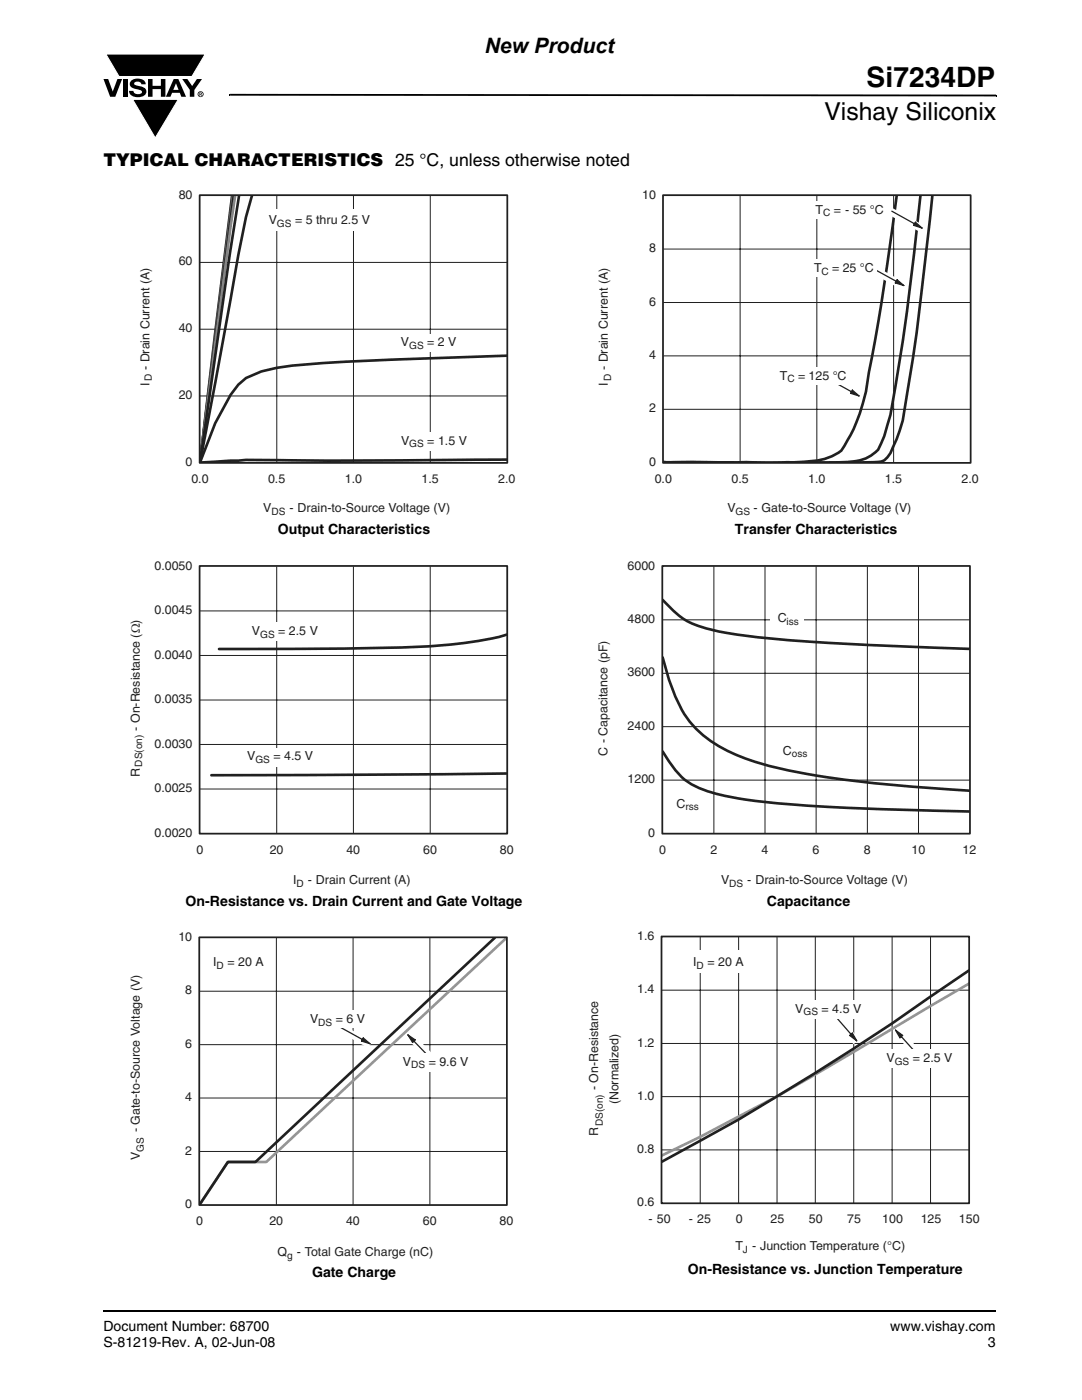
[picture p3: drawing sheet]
<svg xmlns="http://www.w3.org/2000/svg" width="216mm" height="279mm" viewBox="0 0 216 279" stroke-linecap="round" stroke-linejoin="round" font-family="sans-serif">
<path d="M20.5 261.5h.1v.4h-.1z" fill="#000"/>
<path d="M20.6 261.7h178.2" fill="none" stroke="#000" stroke-width=".36"/>
<path d="M20.6 10.7h20.5v17h-20.5z" fill="#fff"/>
<g fill="#000">
<path d="M20.6 15.8h1l.9 2.5 .9-2.5h1l-1.4 3.5h-1zM21.1 10.8h19.8l-2.6 4.5h-14.6zM24.5 15.8h.9v3.5h-.9zM26.2 16.1a2.08 2.08 0 0 1 2.8 .3l.1 .4h-.9a.78 .78 0 0 0-.7-.5 .78 .78 0 0 0-.7 .4l.2 .3 1 .2a1.06 1.06 0 0 1 1.2 1 1.06 1.06 0 0 1-1.1 1.1 1.71 1.71 0 0 1-2.3-1.2h.8a.95 .95 0 0 0 .8 .7 .95 .95 0 0 0 .9-.4 1.3 1.3 0 0 0-1.2-.6 1.02 1.02 0 0 1-1-.6 1.02 1.02 0 0 1 .1-1.1zM29.5 15.8h.9v1.3h1.7v-1.3h.9v3.5h-.9v-1.5h-1.7v1.5h-.9zM26.5 19.8h9.1l-4.6 7.7zM36.4 15.8h1l.9 1.4 1-1.4h1l-1.5 2.2v1.3h-.9v-1.4zM45.7 18.7h.2v.4h-.2zM45.9 18.7l152.9 .2v.3l-152.9-.1zM198.8 18.9h.1v.3h-.1z"/>
<path d="M35.1 16.6l-.5 1.3h1zM34.7 15.8h.9l1.5 3.5h-.9l-.3-.8h-1.6l-.3 .8h-.9z"/>
<path d="M39.9 18.6v.1h.2v-.1zM39.8 18.5h.4l.1 .2-.2 .1 .2 .3-.3-.3-.1 .3h-.1zM39.6 18.8a.45 .45 0 0 0 .9 0 .45 .45 0 0 0-.9 0zM39.4 18.8a.6 .6 0 0 1 1.2 0 .6 .6 0 0 1-1.2 0z"/>
</g>
<path d="M21.1 10.8h19.8l-2.6 4.5h-14.5zM26.5 19.8h9.1l-4.6 7.7z" fill="none" stroke="#fff" stroke-width=".2"/>
<path d="M27.7 37.5h75.2v65.6h-75.2z" fill="#fff"/>
<path d="M55.2 39v53.4M70.5 39v53.4M85.9 39v53.4M39.9 52.4h61.3M39.9 79h61.3M39.9 65.7h61.3" fill="none" stroke="#231f20" stroke-width=".2"/>
<path d="M46.3 39l-6.4 53.3M46.7 39l-6.8 53.3M47.7 39l-2.6 17.2-5.2 36.1M50.3 39l-1.2 4.3-1.6 7.6-4.5 25.5-3.1 15.9M101.2 71l-16.6 .5a488.2 488.2 0 0 0-26.3 1.5l-3.1 .4-3.1 .7-3 1.3-1.6 1.4-1.5 2-3 5.6-3.1 7.9M101.2 91.7l-7.5 .1a1646.4 1646.4 0 0 1-44.6 0l-9.2 .5" fill="none" stroke="#231f20" stroke-width=".53"/>
<path d="M46.5 39l-6.6 53.3" fill="none" stroke="#636366" stroke-width=".53"/>
<path d="M46.9 39l-7 53.3" fill="none" stroke="#808285" stroke-width=".53"/>
<path d="M39.8 39h61.4v53.4h-61.4z" fill="none" stroke="#231f20" stroke-width=".35"/>
<g fill="#fff">
<path d="M53 41.7h21.7v4.3h-21.7z"/>
<path d="M79.2 66.6h12.8v3.6h-12.8z"/>
<path d="M79.1 86.2h15v3.7h-15z"/>
<path d="M25.7 111.5h76.8v66h-76.8z"/>
</g>
<path d="M55.2 113v53.4M70.5 113v53.4M85.8 113v53.4M39.9 139.7h61.3M39.9 130.8h61.3M39.9 121.9h61.3M39.9 157.5h61.3M39.9 148.6h61.3" fill="none" stroke="#231f20" stroke-width=".2"/>
<path d="M101.2 126.6a89.5 89.5 0 0 1-20.8 2.6l-11.7 .2-25 .1M101.2 154.4l-59 .3" fill="none" stroke="#231f20" stroke-width=".53"/>
<path d="M39.8 112.9h61.4v53.5h-61.4z" fill="none" stroke="#231f20" stroke-width=".35"/>
<g fill="#fff">
<path d="M49.9 124.2h13.5v3.7h-13.5z"/>
<path d="M48.2 149.2h14.3v3.8h-14.3z"/>
<path d="M25.8 185.7h76.6v66h-76.6z"/>
</g>
<path d="M39.8 197.8h61.3M55.1 187.1v53.4M70.5 187.1v53.4M85.8 187.1v53.4M39.8 219.1h61.3M39.8 208.5h61.3M39.8 229.8h61.3" fill="none" stroke="#231f20" stroke-width=".2"/>
<path d="M101.1 187.1l-48 44.8h-7.6l-5.7 8.5" fill="none" stroke="#929497" stroke-width=".53"/>
<path d="M98.8 187.1l-47.8 44.8h-5.5l-5.7 8.5" fill="none" stroke="#231f20" stroke-width=".53"/>
<path d="M39.8 187.1h61.3v53.4h-61.3z" fill="none" stroke="#231f20" stroke-width=".35"/>
<path d="M80.8 206.9l1.1-1.1 5.2 5.3-1.1 1.1z" fill-rule="evenodd" fill="#fff"/>
<path d="M81.4 206.5l1.4 1-.5 .5z" fill="#231f20"/>
<path d="M81.4 206.5l1.4 1-.5 .5zM82.5 207.7l3.7 3.8" fill="none" stroke="#231f20" stroke-width=".25"/>
<path d="M80.1 210.1h14.1v3.7h-14.1z" fill="#fff"/>
<path d="M67.8 204.2l6.4 3.6-.7 1.4-6.5-3.6z" fill-rule="evenodd" fill="#fff"/>
<path d="M72.5 207.2l1.3 1.1-1.7-.5z" fill="#231f20"/>
<path d="M67.8 205l4.6 2.5M72.5 207.2l1.3 1.1-1.7-.5z" fill="none" stroke="#231f20" stroke-width=".25"/>
<g fill="#fff">
<path d="M60.7 201.6h14.7v3.5h-14.7z"/>
<path d="M119.2 37.5h76.1v65.6h-76.1z"/>
</g>
<path d="M147.7 39v53.4M163 39v53.4M178.3 39v53.4M132.4 49.7h61.3M132.4 71h61.3M132.4 60.4h61.3M132.4 81.7h61.3" fill="none" stroke="#231f20" stroke-width=".2"/>
<path d="M178.9 39l-1.6 12.2a376.3 376.3 0 0 1-3.9 23.1 34.3 34.3 0 0 1-5.5 15.6 11.7 11.7 0 0 1-7.3 2.2l-4.2 .3M183.7 39l-.6 5.2a475.2 475.2 0 0 1-5.4 38.6l-1.2 4.2-.7 1.5a5.2 5.2 0 0 1-2.8 2.9l-1.3 .4a28 28 0 0 1-6.3 .5h-33l5.2-.1 10 .2M186.1 39l-1.3 11.5a433.2 433.2 0 0 1-4.7 33.4 35.2 35.2 0 0 1-2.4 6.5 3.3 3.3 0 0 1-3.7 1.9h-17.2l-.9 .1M132.4 92.2l10.1 .2 6.6-.2 2.6 .2" fill="none" stroke="#231f20" stroke-width=".53"/>
<path d="M132.3 39h61.4v53.4h-61.4z" fill="none" stroke="#231f20" stroke-width=".35"/>
<path d="M174.3 52.9l6.4 3.6-.7 1.4-6.4-3.6z" fill-rule="evenodd" fill="#fff"/>
<path d="M179 55.8l1.3 1.2-1.6-.5z" fill="#231f20"/>
<path d="M174.3 53.6l4.6 2.6M179 55.8l1.3 1.2-1.6-.5z" fill="none" stroke="#231f20" stroke-width=".25"/>
<path d="M161.4 51.7h13.4v3.6h-13.4z" fill="#fff"/>
<path d="M165.4 75l6.4 3.5-.7 1.4-6.5-3.6z" fill-rule="evenodd" fill="#fff"/>
<path d="M170.1 77.9l1.3 1.1-1.7-.5z" fill="#231f20"/>
<path d="M165.4 75.7l4.6 2.5M170.1 77.9l1.3 1.1-1.7-.5z" fill="none" stroke="#231f20" stroke-width=".25"/>
<g fill="#fff">
<path d="M154.8 73.2h14.6v3.5h-14.6z"/>
<path d="M161.8 40.1h15.5v3.6h-15.5z"/>
</g>
<path d="M178 41.4l6.4 3.6-.7 1.4-6.5-3.6z" fill-rule="evenodd" fill="#fff"/>
<path d="M182.7 44.3l1.3 1.2-1.7-.5z" fill="#231f20"/>
<path d="M178 42.1l4.6 2.6M182.7 44.3l1.3 1.2-1.7-.5z" fill="none" stroke="#231f20" stroke-width=".25"/>
<path d="M119.1 111.5h75.7v66h-75.7z" fill="#fff"/>
<path d="M142.4 113v53.4M152.6 113v53.4M162.9 113v53.4M173.1 113v53.4M183.3 113v53.4M132.2 134.4h61.3M132.2 123.7h61.3M132.2 155.7h61.3M132.2 145h61.3" fill="none" stroke="#231f20" stroke-width=".2"/>
<path d="M132.2 119.7a16.2 16.2 0 0 0 7.1 5.2 75.8 75.8 0 0 0 17.1 2.8l14.5 .9 22.6 .9M132.2 131.2a32.8 32.8 0 0 0 5.8 13.2 27 27 0 0 0 13.1 7.8 155.7 155.7 0 0 0 29.7 4.7l12.7 .9M132.2 150a17.7 17.7 0 0 0 5.6 6.4 34.3 34.3 0 0 0 12.3 3.4 416.7 416.7 0 0 0 39.9 2.1l3.5 .1" fill="none" stroke="#231f20" stroke-width=".53"/>
<path d="M132.2 112.9h61.3v53.5h-61.3z" fill="none" stroke="#231f20" stroke-width=".35"/>
<g fill="#fff">
<path d="M153.7 121.6h6.7v3h-6.7z"/>
<path d="M117.2 185.5h78.3v65h-78.3z"/>
</g>
<path d="M132.1 197.6h61.3M139.7 187v53.1M147.4 187v53.1M155 187v53.1M162.7 187v53.1M170.4 187v53.1M178 187v53.1M185.7 187v53.1M132.1 218.9h61.3M132.1 208.2h61.3M132.1 229.5h61.3" fill="none" stroke="#231f20" stroke-width=".2"/>
<path d="M193.3 196.3l-7.6 4.5a672.9 672.9 0 0 1-46 26.1l-7.6 3.7" fill="none" stroke="#929497" stroke-width=".53"/>
<path d="M193.3 193.7l-7.6 5.2a515.2 515.2 0 0 1-53.6 33" fill="none" stroke="#231f20" stroke-width=".53"/>
<path d="M132 186.9h61.4v53.2h-61.4z" fill="none" stroke="#231f20" stroke-width=".35"/>
<path d="M137.2 189.7h12.8v4.5h-12.8z" fill="#fff"/>
<path d="M178.1 205.9l1.2-1 4.9 5.5-1.1 1z" fill-rule="evenodd" fill="#fff"/>
<path d="M178.7 205.6l1.4 1-.5 .5z" fill="#231f20"/>
<path d="M178.7 205.6l1.4 1-.5 .5zM179.8 206.8l3.5 3.9" fill="none" stroke="#231f20" stroke-width=".25"/>
<path d="M165.5 202.8l1.1-.9 4.9 5.5-1.2 1z" fill-rule="evenodd" fill="#fff"/>
<path d="M169.5 206.6l.6-.4 .8 1.5z" fill="#231f20"/>
<path d="M166.4 202.5l3.5 4M169.5 206.6l.6-.4 .8 1.5z" fill="none" stroke="#231f20" stroke-width=".25"/>
<g fill="#fff">
<path d="M176 209.5h15.1v3.6h-15.1z"/>
<path d="M157.8 199.6h16.7v3.7h-16.7z"/>
</g>
<text font-size="5.6" x="172.9" y="17.4">Si7234DP</text>
<text font-size="4.9" x="164.5" y="24">Vishay Siliconix</text>
<text font-size="4.2" x="96.7" y="10.5">New Product</text>
<text font-size="3.5" x="20.6" y="33">TYPICAL CHARACTERISTICS 25 °C, unless otherwise noted</text>
<g font-size="2.8">
<text x="55.4" y="106.6">Output Characteristics</text>
<text x="146.6" y="106.6">Transfer Characteristics</text>
<text x="37" y="180.8">On-Resistance vs. Drain Current and Gate Voltage</text>
<text x="153" y="180.8">Capacitance</text>
<text x="62.3" y="254.9">Gate Charge</text>
<text x="137.2" y="254.3">On-Resistance vs. Junction Temperature</text>
<text x="20.6" y="265.6">Document Number: 68700</text>
<text x="20.6" y="268.8">S-81219-Rev. A, 02-Jun-08</text>
<text x="177.7" y="265.6">www.vishay.com</text>
<text x="197.1" y="268.8">3</text>
</g>
<g font-size="2.5" fill="#231f20">
<text x="35.7" y="39.7">80</text>
<text x="128.1" y="39.7">10</text>
<text x="53.6" y="44.7">V</text>
<text x="58.9" y="44.7">= 5 thru 2.5 V</text>
<text x="162.7" y="42.6">T</text>
<text x="166.4" y="42.6">= - 55 °C</text>
<text x="35.7" y="53">60</text>
<text x="129.5" y="50.3">8</text>
<text x="162.4" y="54.3">T</text>
<text x="166.1" y="54.3">= 25 °C</text>
<text x="129.5" y="61">6</text>
<text x="35.7" y="66.3">40</text>
<text x="80" y="69.1">V</text>
<text x="85.2" y="69.1">= 2 V</text>
<text x="129.5" y="71.6">4</text>
<text x="29.8" y="77" transform="rotate(-90 29.8 77)">I</text>
<text x="29.8" y="73.9" transform="rotate(-90 29.8 73.9)">- Drain Current (A)</text>
<text x="121.3" y="77" transform="rotate(-90 121.3 77)">I</text>
<text x="121.3" y="73.9" transform="rotate(-90 121.3 73.9)">- Drain Current (A)</text>
<text x="155.6" y="75.8">T</text>
<text x="159.2" y="75.8">= 125 °C</text>
<text x="35.7" y="79.6">20</text>
<text x="129.5" y="82.3">2</text>
<text x="80" y="88.7">V</text>
<text x="85.3" y="88.7">= 1.5 V</text>
<text x="37" y="92.9">0</text>
<text x="129.5" y="92.9">0</text>
<text x="38.2" y="96.4">0.0</text>
<text x="53.5" y="96.4">0.5</text>
<text x="68.8" y="96.4">1.0</text>
<text x="84.1" y="96.4">1.5</text>
<text x="99.4" y="96.4">2.0</text>
<text x="130.6" y="96.4">0.0</text>
<text x="145.9" y="96.4">0.5</text>
<text x="161.2" y="96.4">1.0</text>
<text x="176.6" y="96.4">1.5</text>
<text x="191.9" y="96.4">2.0</text>
<text x="52.5" y="102.2">V</text>
<text x="57.8" y="102.2">- Drain-to-Source Voltage (V)</text>
<text x="145.1" y="102.2">V</text>
<text x="150.3" y="102.2">- Gate-to-Source Voltage (V)</text>
<text x="30.8" y="113.7">0.0050</text>
<text x="125.2" y="113.7">6000</text>
<text x="30.8" y="122.5">0.0045</text>
<text x="125.2" y="124.3">4800</text>
<text x="155.2" y="124.1">C</text>
<text x="30.8" y="131.4">0.0040</text>
<text x="50.3" y="126.7">V</text>
<text x="55.5" y="126.7">= 2.5 V</text>
<text x="125.2" y="135">3600</text>
<text x="30.8" y="140.3">0.0035</text>
<text x="27.9" y="145.8" transform="rotate(-90 27.9 145.8)">- On-Resistance (Ω)</text>
<text x="30.8" y="149.2">0.0030</text>
<text x="125.2" y="145.6">2400</text>
<text x="27.9" y="155" transform="rotate(-90 27.9 155)">R</text>
<text x="49.3" y="151.7">V</text>
<text x="54.6" y="151.7">= 4.5 V</text>
<text x="121.2" y="150.8" transform="rotate(-90 121.2 150.8)">C - Capacitance (pF)</text>
<text x="156.2" y="150.6">C</text>
<text x="30.8" y="158.1">0.0025</text>
<text x="125.2" y="156.3">1200</text>
<text x="135" y="161.2">C</text>
<text x="30.8" y="166.9">0.0020</text>
<text x="129.4" y="166.9">0</text>
<text x="39.2" y="170.4">0</text>
<text x="53.8" y="170.4">20</text>
<text x="69.1" y="170.4">40</text>
<text x="84.4" y="170.4">60</text>
<text x="99.7" y="170.4">80</text>
<text x="131.5" y="170.4">0</text>
<text x="141.7" y="170.4">2</text>
<text x="151.9" y="170.4">4</text>
<text x="162.1" y="170.4">6</text>
<text x="172.4" y="170.4">8</text>
<text x="181.9" y="170.4">10</text>
<text x="192.1" y="170.4">12</text>
<text x="58.5" y="176.5">I</text>
<text x="61.4" y="176.5">- Drain Current (A)</text>
<text x="143.9" y="176.5">V</text>
<text x="149.1" y="176.5">- Drain-to-Source Voltage (V)</text>
<text x="35.6" y="187.8">10</text>
<text x="127.1" y="187.6">1.6</text>
<text x="42.5" y="192.8">I</text>
<text x="45.4" y="192.8">= 20 A</text>
<text x="138.3" y="192.8">I</text>
<text x="141.2" y="192.8">= 20 A</text>
<text x="37" y="198.4">8</text>
<text x="127.1" y="198.2">1.4</text>
<text x="158.7" y="202.1">V</text>
<text x="163.9" y="202.1">= 4.5 V</text>
<text x="37" y="209.1">6</text>
<text x="61.9" y="204.1">V</text>
<text x="67" y="204.1">= 6</text>
<text x="71.2" y="204.1">V</text>
<text x="127.1" y="208.9">1.2</text>
<text x="80.4" y="212.7">V</text>
<text x="85.5" y="212.7">= 9.6 V</text>
<text x="176.9" y="212">V</text>
<text x="182.1" y="212">= 2.5 V</text>
<text x="37" y="219.7">4</text>
<text x="119.4" y="217.6" transform="rotate(-90 119.4 217.6)">- On-Resistance</text>
<text x="123.4" y="220.4" transform="rotate(-90 123.4 220.4)">(Normalized)</text>
<text x="127.1" y="219.5">1.0</text>
<text x="27.9" y="225.9" transform="rotate(-90 27.9 225.9)">- Gate-to-Source Voltage (V)</text>
<text x="119.4" y="226.8" transform="rotate(-90 119.4 226.8)">R</text>
<text x="27.9" y="231.4" transform="rotate(-90 27.9 231.4)">V</text>
<text x="37" y="230.4">2</text>
<text x="127.1" y="230.1">0.8</text>
<text x="37" y="241.1">0</text>
<text x="39.1" y="244.5">0</text>
<text x="53.8" y="244.5">20</text>
<text x="69.1" y="244.5">40</text>
<text x="84.4" y="244.5">60</text>
<text x="99.7" y="244.5">80</text>
<text x="127.1" y="240.7">0.6</text>
<text x="129.4" y="244.1">- 50</text>
<text x="137.5" y="244.1">- 25</text>
<text x="146.8" y="244.1">0</text>
<text x="153.8" y="244.1">25</text>
<text x="161.4" y="244.1">50</text>
<text x="169.1" y="244.1">75</text>
<text x="176" y="244.1">100</text>
<text x="183.7" y="244.1">125</text>
<text x="191.4" y="244.1">150</text>
<text x="55.4" y="250.8">Q</text>
<text x="59.2" y="250.8">- Total Gate Charge (nC)</text>
<text x="146.7" y="249.5">T</text>
<text x="150.1" y="249.5">- Junction Temperature (°C)</text>
</g>
<g font-size="2" fill="#231f20">
<text x="55.3" y="45.2">GS</text>
<text x="164.2" y="43.2">C</text>
<text x="163.9" y="54.8">C</text>
<text x="81.6" y="69.6">GS</text>
<text x="30.3" y="76" transform="rotate(-90 30.3 76)">D</text>
<text x="122" y="76" transform="rotate(-90 122 76)">D</text>
<text x="157.1" y="76.3">C</text>
<text x="81.7" y="89.2">GS</text>
<text x="54.2" y="102.7">DS</text>
<text x="146.8" y="102.7">GS</text>
<text x="157" y="124.7">iss</text>
<text x="51.9" y="127.3">GS</text>
<text x="28.4" y="153" transform="rotate(-90 28.4 153)">DS(on)</text>
<text x="51" y="152.3">GS</text>
<text x="158" y="151.2">oss</text>
<text x="136.8" y="161.7">rss</text>
<text x="59.2" y="177">D</text>
<text x="145.5" y="177">DS</text>
<text x="43.2" y="193.3">D</text>
<text x="139" y="193.3">D</text>
<text x="160.3" y="202.6">GS</text>
<text x="63.5" y="204.7">DS</text>
<text x="82.1" y="213.2">DS</text>
<text x="178.5" y="212.6">GS</text>
<text x="120.3" y="224.7" transform="rotate(-90 120.3 224.7)">DS(on)</text>
<text x="28.7" y="229.8" transform="rotate(-90 28.7 229.8)">GS</text>
<text x="57.3" y="251.3">g</text>
<text x="148.3" y="250.1">J</text>
</g>
</svg>
